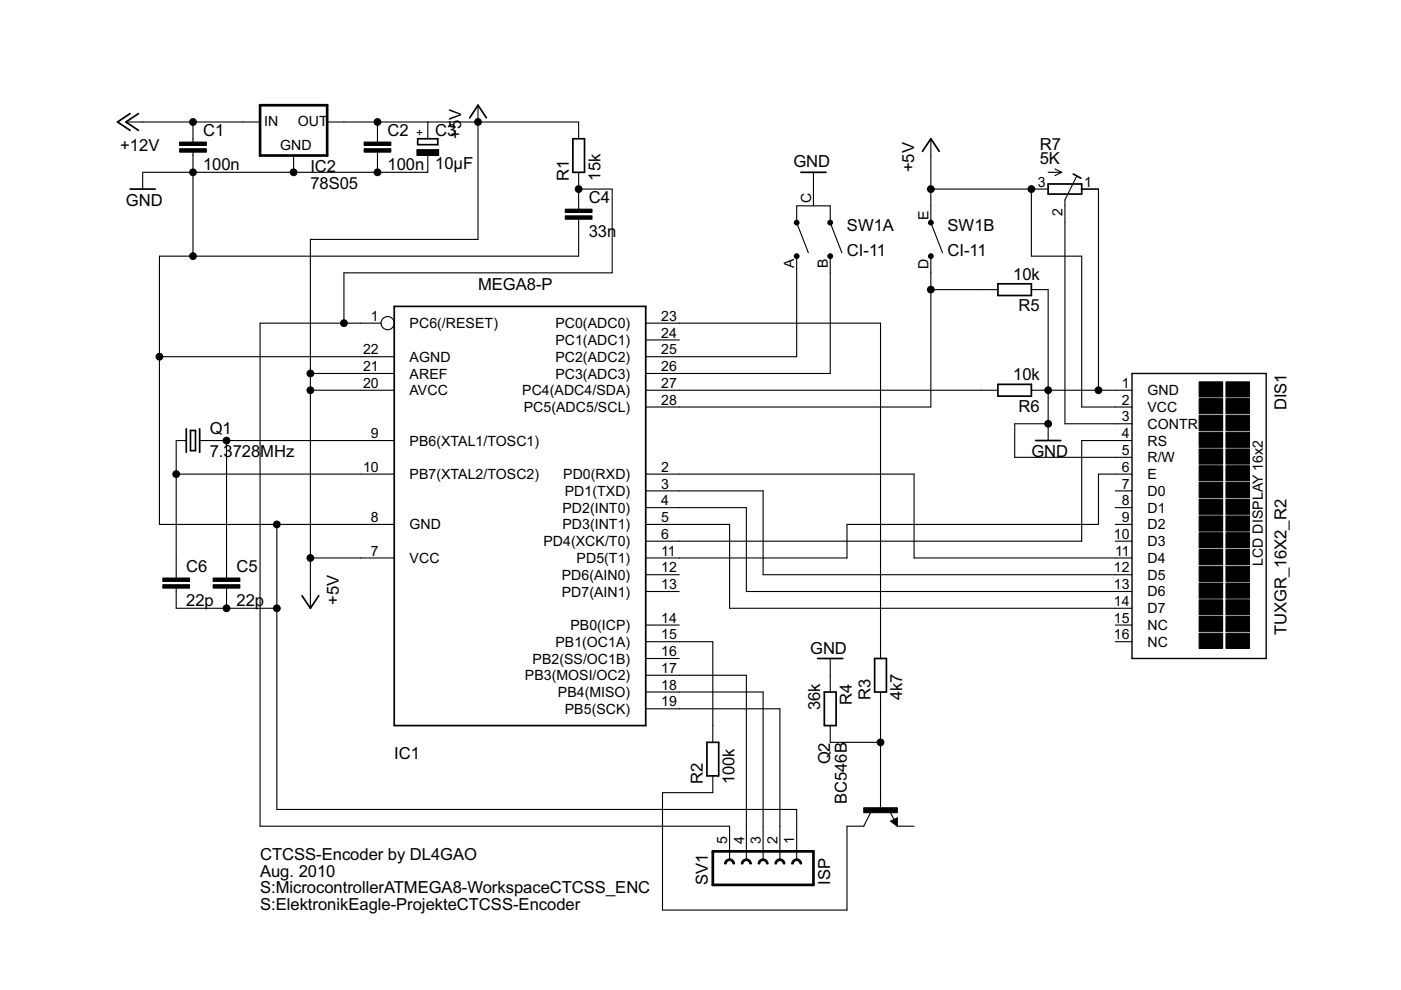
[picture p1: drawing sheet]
<svg xmlns="http://www.w3.org/2000/svg" width="297mm" height="210mm" viewBox="0 0 297 210" stroke-linecap="round" stroke-linejoin="round" font-family="sans-serif">
<g fill="#000" stroke="#000" stroke-width=".23">
<path d="M30.2 36.5v3.6zM26.7 25.9h3.5zM30.2 36.5h10.7zM40.9 36.5v17.8zM30.2 25.9h10.7zM40.9 25.9v3.5zM40.9 33v3.5zM40.9 29.4v.7zM40.9 32.3v.7zM40.9 25.9h10.7zM51.6 25.9h3.5zM40.9 36.5h21.4z"/>
<path d="M62.3 33v3.5zM69.4 25.9h3.5zM62.3 36.5h17.7zM72.9 25.9h7.1zM80 25.9v3.5zM80 33v3.5zM80 29.4v.7zM80 32.3v.7zM80 36.5h10.7zM80 25.9h10.7zM90.7 33v3.5zM90.7 25.9v3.5z"/>
<path d="M90.7 25.9h10.6zM101.3 22.3v3.6zM101.3 25.9h21.4zM122.7 25.9v3.5zM197.4 29.4v3.6zM222.2 36.5h2.9zM223.7 35.8l1.4 .7zM223.7 37.2l1.4-.7zM33.8 54.3h7.1zM40.9 54.3h81.8zM65.8 50.8h35.5zM72.9 57.8v10.7z"/>
<path d="M101.3 25.9v24.9zM122.7 40.1h7.1zM122.7 50.8v3.5zM122.7 36.5v3.6zM122.7 40.1v3.5zM122.7 47.2v3.6zM122.7 43.6v.7zM122.7 46.5v.7zM129.8 40.1v17.7zM72.9 57.8h56.9zM168.9 54.3v3.5zM168.9 43.6v3.6z"/>
<path d="M168.9 43.6h7.1zM168.9 47.2l2.5 6.4zM172.5 40.1v3.5zM172.5 36.5v3.6zM176 57.8v21.4zM176 54.3v3.5zM176 43.6v3.6zM176 47.2l2.5 6.4zM197.4 40.1v3.5zM197.4 33v7.1zM197.4 54.3v3.5zM197.4 43.6v3.6z"/>
<path d="M197.4 47.2l2.4 6.4zM197.4 40.1h21.3zM218.7 40.1v14.2zM218.7 40.1h3.5zM225.8 47.2v42.7zM225.8 43.6v3.6zM225.8 42.4v1.2zM228.2 37.4l-2.4 5zM218.7 54.3h10.6zM229.3 40.1h3.6zM232.9 40.1v42.6zM33.8 54.3v21.3z"/>
<path d="M55.1 68.5v106.7zM65.8 50.8v28.4zM55.1 68.5h17.8zM72.9 68.5h3.6zM33.8 75.6h42.7zM65.8 79.2h10.7zM76.5 75.6h7.1zM76.5 79.2h7.1zM76.5 68.5h4.3zM144 68.5h42.7zM144 75.6h24.9zM136.9 79.2h7.1z"/>
<path d="M136.9 75.6h7.1zM136.9 72.1h7.1zM136.9 68.5h7.1zM168.9 57.8v17.8zM144 79.2h32zM186.7 68.5v67.6zM197.4 57.8v3.6zM197.4 61.4h10.6zM208 61.4h3.6zM222.2 61.4v21.3zM218.7 61.4h3.5zM37.4 93.4v7.1z"/>
<path d="M37.4 93.4h2.1zM42.3 93.4h2.2zM44.5 93.4h3.5zM65.8 79.2v3.5zM48 93.4h28.5zM65.8 82.7h10.7zM76.5 93.4h7.1zM76.5 82.7h7.1zM144 86.3h53.4zM136.9 86.3h7.1zM136.9 82.7h7.1zM197.4 61.4v24.9z"/>
<path d="M144 82.7h64zM208 82.7h3.6zM215.1 89.9v7.1zM215.1 89.9h7.1zM222.2 82.7v7.2zM218.7 82.7h3.5zM222.2 89.9v3.5zM225.8 89.9h10.7zM229.3 54.3v32zM222.2 82.7h10.7zM232.9 82.7h3.6zM215.1 97h21.4z"/>
<path d="M229.3 86.3h7.2zM229.3 93.4h7.2zM236.5 82.7h3.5zM236.5 86.3h3.5zM236.5 89.9h3.5zM236.5 93.4h3.5zM236.5 97h3.5zM33.8 75.6v35.6zM37.4 100.5h39.1zM37.4 100.5v17.8zM37.4 118.3v3.6zM48 93.4v24.9z"/>
<path d="M48 118.3v3.6zM33.8 111.2h24.9zM65.8 82.7v35.6zM58.7 111.2h17.8zM65.8 118.3h10.7zM76.5 100.5h7.1zM76.5 111.2h7.1zM76.5 118.3h7.1zM144 114.7h85.3zM144 111.2h10.7zM144 107.6h14.2zM144 104.1h17.8z"/>
<path d="M144 100.5h49.8zM136.9 118.3h7.1zM136.9 114.7h7.1zM136.9 111.2h7.1zM136.9 107.6h7.1zM136.9 104.1h7.1zM136.9 100.5h7.1zM154.7 111.2v17.8zM158.2 107.6v17.8zM161.8 104.1v17.8zM179.6 111.2v7.1zM144 118.3h35.6z"/>
<path d="M193.8 100.5v17.8zM193.8 118.3h42.7zM229.3 93.4v21.3zM232.9 100.5v10.7zM179.6 111.2h53.3zM232.9 100.5h3.6zM236.5 100.5h3.5zM236.5 104.1h3.5zM236.5 107.6h3.5zM236.5 111.2h3.5zM236.5 114.7h3.5zM236.5 118.3h3.5z"/>
<path d="M37.4 129h10.6zM37.4 125.4v3.6zM37.4 121.9v.7zM37.4 124.7v.7zM48 129h10.7zM48 125.4v3.6zM48 121.9v.7zM48 124.7v.7zM58.7 111.2v17.8zM65.8 118.3v7.1zM65.8 125.4v3.6zM136.9 139.6h7.1z"/>
<path d="M136.9 136.1h7.1zM136.9 132.5h7.1zM136.9 125.4h7.1zM136.9 121.9h7.1zM144 136.1h7.1zM154.7 129h81.8zM158.2 125.4h78.3zM161.8 121.9h74.7zM186.7 136.1v3.5zM236.5 121.9h3.5zM236.5 125.4h3.5zM236.5 129h3.5z"/>
<path d="M236.5 132.5h3.5zM236.5 136.1h3.5zM136.9 150.3h7.1zM136.9 146.7h7.1zM136.9 143.2h7.1zM151.1 136.1v17.7zM151.1 153.8v3.6zM144 143.2h14.2zM144 146.7h17.8zM144 150.3h21.4zM176 157.4h10.7zM176 153.8v3.6z"/>
<path d="M176 143.2v3.5zM176 139.6v3.6zM186.7 150.3v7.1zM186.7 146.7v3.6zM55.1 175.2h99.6zM58.7 129v42.6zM140.5 168.1v24.9zM140.5 168.1h10.6zM151.1 164.5v3.6zM154.7 175.2v7.1zM158.2 143.2v32zM158.2 175.2v7.1z"/>
<path d="M161.8 146.7v28.5zM161.8 175.2v7.1zM165.4 150.3v24.9zM165.4 175.2v7.1zM168.9 171.6v3.6zM58.7 171.6h110.2zM168.9 175.2v7.1zM179.6 175.2h3.5zM184.6 172.3l-1.5 2.9zM186.7 157.4v10.7zM186.7 168.1v3.5zM188.8 174.1l1.4 1.1z"/>
<path d="M188.7 172l.8 1.8zM190.2 173.4v1.8zM188.8 174.1l1.4-.7zM190.2 175.2h3.6zM140.5 193h39.1zM179.6 175.2v17.8z"/>
</g>
<g fill="#000" stroke="#000" stroke-width=".21">
<path d="M153.8 182.5a1.06 1.06 0 0 1 1.2-.3 1.06 1.06 0 0 1 .7 1h-.3a.72 .72 0 0 0-.7-.7 .72 .72 0 0 0-.7 .7h-.4z" fill-rule="evenodd"/>
<path d="M157.4 182.5a1.06 1.06 0 0 1 1.2-.3 1.06 1.06 0 0 1 .7 1h-.3a.72 .72 0 0 0-.8-.7 .72 .72 0 0 0-.7 .7h-.3z" fill-rule="evenodd"/>
<path d="M161 182.5a1.06 1.06 0 0 1 1.1-.3 1.06 1.06 0 0 1 .8 1h-.4a.72 .72 0 0 0-.7-.7 .72 .72 0 0 0-.7 .7h-.4z" fill-rule="evenodd"/>
<path d="M164.5 182.5a1.06 1.06 0 0 1 1.2-.3 1.06 1.06 0 0 1 .7 1h-.3a.72 .72 0 0 0-.7-.7 .72 .72 0 0 0-.8 .7h-.3z" fill-rule="evenodd"/>
<path d="M168.1 182.5a1.06 1.06 0 0 1 1.2-.3 1.06 1.06 0 0 1 .7 1h-.4a.72 .72 0 0 0-.7-.7 .72 .72 0 0 0-.7 .7h-.3z" fill-rule="evenodd"/>
<circle cx="40.9" cy="25.9" r=".72"/>
<circle cx="40.9" cy="36.5" r=".72"/>
<circle cx="62.3" cy="36.5" r=".72"/>
<circle cx="80" cy="36.5" r=".72"/>
<circle cx="80" cy="25.9" r=".72"/>
<circle cx="101.3" cy="25.9" r=".72"/>
<circle cx="40.9" cy="54.3" r=".72"/>
<circle cx="122.7" cy="40.1" r=".72"/>
<circle cx="168.9" cy="54.3" r=".51"/>
<circle cx="168.9" cy="47.2" r=".51"/>
<circle cx="176" cy="47.2" r=".51"/>
<circle cx="176" cy="54.3" r=".51"/>
<circle cx="197.4" cy="47.2" r=".51"/>
<circle cx="197.4" cy="54.3" r=".51"/>
<circle cx="197.4" cy="40.1" r=".72"/>
<circle cx="218.7" cy="40.1" r=".72"/>
<circle cx="33.8" cy="75.6" r=".72"/>
<circle cx="65.8" cy="79.2" r=".72"/>
<circle cx="72.9" cy="68.5" r=".72"/>
<circle cx="197.4" cy="61.4" r=".72"/>
<circle cx="48" cy="93.4" r=".72"/>
<circle cx="65.8" cy="82.7" r=".72"/>
<circle cx="222.2" cy="82.7" r=".72"/>
<circle cx="222.2" cy="89.9" r=".72"/>
<circle cx="232.9" cy="82.7" r=".72"/>
<circle cx="37.4" cy="100.5" r=".72"/>
<circle cx="58.7" cy="111.2" r=".72"/>
<circle cx="65.8" cy="118.3" r=".72"/>
<circle cx="48" cy="129" r=".72"/>
<circle cx="58.7" cy="129" r=".72"/>
<circle cx="186.7" cy="157.4" r=".72"/>
</g>
<g fill="#000" stroke="#000" stroke-width=".36">
<path d="M24.9 25.9l2.7 1.7zM26.7 25.9l2.7 1.7zM24.9 25.9l2.7-1.8zM26.7 25.9l2.7-1.8zM88.6 30.7h4.2zM88.6 29.4v1.3zM88.6 29.4h4.2zM92.8 29.4v1.3zM101.3 22.3l-1.7 2.7zM101.3 22.3l1.8 2.7zM121.5 29.4v7.1zM123.9 29.4v7.1z"/>
<path d="M121.5 29.4h2.4zM121.5 36.5h2.4zM169.8 36.5h5.3zM197.4 29.4l-1.8 2.7zM197.4 29.4l1.7 2.7zM222.2 39v2.1zM227.6 36.9l1.6 .9zM222.2 39h7.1zM27.6 40.1h5.3zM222.2 41.1h7.1zM229.3 40.1v1zM229.3 39v1.1z"/>
<path d="M83.6 65h53.3zM136.9 65v88.8zM211.6 62.7h7.1zM211.6 60.2v2.5zM211.6 60.2h7.1zM218.7 60.2v2.5zM39.5 90.9v5zM40.4 91.3v4.2zM40.4 95.5h1zM41.4 91.3v4.2zM40.4 91.3h1zM42.3 90.9v5z"/>
<path d="M211.6 84h7.1zM211.6 81.5v2.5zM211.6 81.5h7.1zM218.7 81.5v2.5zM219.6 93.4h5.3zM64 126.3l1.8 2.7zM67.6 126.3l-1.8 2.7zM173.4 139.6h5.3zM185.4 139.6v7.1zM185.4 139.6h2.5zM83.6 65v88.8zM83.6 153.8h53.3z"/>
<path d="M149.9 157.4v7.1zM149.9 157.4h2.5zM174.8 146.7v7.1zM174.8 153.8h2.5zM174.8 146.7h2.5zM177.3 146.7v7.1zM187.9 139.6v7.1zM185.4 146.7h2.5zM152.4 157.4v7.1zM149.9 164.5h2.5zM189.2 174.1l.7-.3zM189.9 173.8v.5z"/>
<path d="M189.5 174.1l.4 .2zM190.1 173.8v1zM189.2 174.1l.9 .7z"/>
</g>
<circle cx="82.2" cy="68.5" r="1.4" fill="none" stroke="#000" stroke-width=".23"/>
<path d="M55.1 33h14.3zM55.1 22.3v10.7zM69.4 22.3v10.7zM55.1 22.3h14.3zM151.1 187.6h21.4zM151.1 180.5v7.1zM172.5 180.5v7.1zM151.1 180.5h21.4z" fill="#000" stroke="#000" stroke-width=".57"/>
<g fill="#000" stroke="#000" stroke-width=".21">
<path d="M38.1 31.5h5.7v.8h-5.7zM38.1 30.1h5.7v.7h-5.7zM77.2 31.5h5.7v.8h-5.7zM77.2 30.1h5.7v.7h-5.7zM88.4 31.7h4.6v1.3h-4.6zM119.8 45.8h5.7v.7h-5.7zM119.8 44.3h5.7v.8h-5.7zM254.2 81h5v3.2h-5zM254.2 84.5h5v3.2h-5zM254.2 88.1h5v3.2h-5zM254.2 91.6h5v3.2h-5zM254.2 95.2h5v3.2h-5z"/>
<path d="M254.2 98.7h5v3.3h-5zM259.9 81h5v3.2h-5zM259.9 84.5h5v3.2h-5zM259.9 88.1h5v3.2h-5zM259.9 91.6h5v3.2h-5zM259.9 95.2h5v3.2h-5zM259.9 98.7h5v3.3h-5zM254.2 102.3h5v3.2h-5zM254.2 105.8h5v3.3h-5zM254.2 109.4h5v3.2h-5zM254.2 112.9h5v3.3h-5zM254.2 116.5h5v3.2h-5z"/>
<path d="M259.9 102.3h5v3.2h-5zM259.9 105.8h5v3.3h-5zM259.9 109.4h5v3.2h-5zM259.9 112.9h5v3.3h-5zM259.9 116.5h5v3.2h-5zM34.5 124h5.7v.7h-5.7zM34.5 122.6h5.7v.7h-5.7zM45.2 124h5.7v.7h-5.7zM45.2 122.6h5.7v.7h-5.7zM254.2 120.1h5v3.2h-5zM254.2 123.6h5v3.2h-5zM254.2 127.2h5v3.2h-5z"/>
<path d="M254.2 130.7h5v3.2h-5zM254.2 134.3h5v3.2h-5zM259.9 120.1h5v3.2h-5zM259.9 123.6h5v3.2h-5zM259.9 127.2h5v3.2h-5zM259.9 130.7h5v3.2h-5zM259.9 134.3h5v3.2h-5zM183.1 171.3h7.1v1h-7.1z"/>
</g>
<path d="M240 79.2v60.4zM240 79.2h28.5zM240 139.6h28.5zM268.5 79.2v60.4z" fill="#000" stroke="#000" stroke-width=".3"/>
<g font-size="3.9">
<text x="43" y="28.9">C1</text>
<text x="82.2" y="28.9">C2</text>
<text x="92.3" y="28.7">C3</text>
<text x="97.8" y="29.4" transform="rotate(-90 97.8 29.4)">+5</text>
<text x="97.8" y="25.4" transform="rotate(-90 97.8 25.4)">V</text>
<text x="25.5" y="31.9">+12V</text>
<text x="43" y="36">100n</text>
<text x="82.2" y="36">100n</text>
<text x="92.3" y="35.9">10µF</text>
<text x="168.2" y="35.5">GND</text>
<text x="220.5" y="31.7">R7</text>
<text x="220.5" y="34.8">5K</text>
<text x="65.8" y="36.5">IC2</text>
<text x="65.8" y="40.1">78S05</text>
<text x="120.6" y="38.3" transform="rotate(-90 120.6 38.3)">R1</text>
<text x="127.3" y="38.3" transform="rotate(-90 127.3 38.3)">15k</text>
<text x="193.8" y="36.5" transform="rotate(-90 193.8 36.5)">+5V</text>
<text x="26.7" y="43.6">GND</text>
<text x="124.8" y="43.1">C4</text>
<text x="124.8" y="50.2">33n</text>
<text x="179.6" y="49">SW1A</text>
<text x="200.9" y="49">SW1B</text>
<text x="179.6" y="54.3">CI-11</text>
<text x="200.9" y="54.3">CI-11</text>
<text x="214.8" y="59.3">10k</text>
<text x="101.4" y="61.4">MEGA8-P</text>
<text x="216" y="66">R5</text>
<text x="214.8" y="80.6">10k</text>
<text x="216" y="87.3">R6</text>
<text x="272.7" y="87" transform="rotate(-90 272.7 87)">DIS1</text>
<text x="44.5" y="92">Q1</text>
<text x="44.5" y="97">7.3728</text>
<text x="55.2" y="97">MHz</text>
<text x="218.7" y="97">GND</text>
<text x="39.5" y="121.3">C6</text>
<text x="50.2" y="121.3">C5</text>
<text x="39.5" y="128.4">22p</text>
<text x="50.2" y="128.4">22p</text>
<text x="71.9" y="128.2" transform="rotate(-90 71.9 128.2)">+5V</text>
<text x="272.7" y="134.7" transform="rotate(-90 272.7 134.7)">TUXGR_16X2_R2</text>
<text x="171.8" y="138.6">GND</text>
<text x="180.6" y="149.4" transform="rotate(-90 180.6 149.4)">R4</text>
<text x="184.6" y="148.5" transform="rotate(-90 184.6 148.5)">R3</text>
<text x="191.3" y="148.5" transform="rotate(-90 191.3 148.5)">4k7</text>
<text x="173.9" y="150.6" transform="rotate(-90 173.9 150.6)">36k</text>
<text x="83.6" y="161">IC1</text>
<text x="149" y="166.3" transform="rotate(-90 149 166.3)">R2</text>
<text x="155.8" y="166.3" transform="rotate(-90 155.8 166.3)">100k</text>
<text x="176" y="162.1" transform="rotate(-90 176 162.1)">Q2</text>
<text x="179.6" y="170.5" transform="rotate(-90 179.6 170.5)">BC546B</text>
<text x="55.1" y="182.3">CTCSS-Encoder by DL4GAO</text>
<text x="55.1" y="185.8">Aug. 2010</text>
<text x="55.1" y="189.4">S:MicrocontrollerATMEGA8-WorkspaceCTCSS_ENC</text>
<text x="150.1" y="187.6" transform="rotate(-90 150.1 187.6)">SV1</text>
<text x="176" y="187.6" transform="rotate(-90 176 187.6)">ISP</text>
<text x="55.1" y="192.9">S:ElektronikEagle-ProjekteCTCSS-Encoder</text>
</g>
<g font-size="3.3">
<text x="56" y="26.8">IN</text>
<text x="63.1" y="26.8">OUT</text>
<text x="59.4" y="31.9">GND</text>
<text x="220.1" y="39.6">3</text>
<text x="229.8" y="39.6">1</text>
<text x="172" y="43.1" transform="rotate(-90 172 43.1)">C</text>
<text x="196.9" y="46.7" transform="rotate(-90 196.9 46.7)">E</text>
<text x="225.3" y="45.8" transform="rotate(-90 225.3 45.8)">2</text>
<text x="168.4" y="56.8" transform="rotate(-90 168.4 56.8)">A</text>
<text x="175.5" y="56.8" transform="rotate(-90 175.5 56.8)">B</text>
<text x="196.9" y="57" transform="rotate(-90 196.9 57)">D</text>
<text x="78.6" y="68">1</text>
<text x="86.9" y="69.6">PC6(/RESET)</text>
<text x="117.7" y="69.6">PC0(ADC0)</text>
<text x="140.2" y="71.6">24</text>
<text x="140.2" y="68">23</text>
<text x="77" y="75.1">22</text>
<text x="86.9" y="76.7">AGND</text>
<text x="117.7" y="76.7">PC2(ADC2)</text>
<text x="117.7" y="73.1">PC1(ADC1)</text>
<text x="140.2" y="75.1">25</text>
<text x="77" y="78.7">21</text>
<text x="77" y="82.2">20</text>
<text x="86.9" y="80.3">AREF</text>
<text x="86.9" y="83.8">AVCC</text>
<text x="110.7" y="83.8">PC4(ADC4/SDA)</text>
<text x="117.7" y="80.3">PC3(ADC3)</text>
<text x="140.2" y="82.2">27</text>
<text x="140.2" y="78.7">26</text>
<text x="237.8" y="82.2">1</text>
<text x="243.3" y="83.8">GND</text>
<text x="111.1" y="87.4">PC5(ADC5/SCL)</text>
<text x="140.2" y="85.8">28</text>
<text x="237.8" y="85.8">2</text>
<text x="237.8" y="89.4">3</text>
<text x="243.3" y="87.4">VCC</text>
<text x="78.6" y="92.9">9</text>
<text x="86.9" y="94.5">PB6(XTAL1/TOSC1)</text>
<text x="237.8" y="92.9">4</text>
<text x="243.3" y="90.9">CONTR</text>
<text x="243.3" y="94.5">RS</text>
<text x="77" y="100">10</text>
<text x="86.9" y="101.6">PB7(XTAL2/TOSC2)</text>
<text x="119.4" y="101.6">PD0(RXD)</text>
<text x="140.2" y="100">2</text>
<text x="237.8" y="96.5">5</text>
<text x="237.8" y="100">6</text>
<text x="243.3" y="98">R/W</text>
<text x="243.3" y="101.6">E</text>
<text x="119.7" y="105.1">PD1(TXD)</text>
<text x="140.2" y="107.1">4</text>
<text x="140.2" y="103.6">3</text>
<text x="237.8" y="103.6">7</text>
<text x="237.8" y="107.1">8</text>
<text x="243.3" y="105.1">D0</text>
<text x="78.6" y="110.7">8</text>
<text x="86.9" y="112.3">GND</text>
<text x="119.2" y="112.3">PD3(INT1)</text>
<text x="119.2" y="108.7">PD2(INT0)</text>
<text x="140.2" y="110.7">5</text>
<text x="237.8" y="110.7">9</text>
<text x="243.3" y="108.7">D1</text>
<text x="243.3" y="112.3">D2</text>
<text x="78.6" y="117.8">7</text>
<text x="86.9" y="119.4">VCC</text>
<text x="115.2" y="115.8">PD4(XCK/T0)</text>
<text x="122.3" y="119.4">PD5(T1)</text>
<text x="140.2" y="117.8">11</text>
<text x="140.2" y="114.2">6</text>
<text x="236.2" y="114.2">10</text>
<text x="236.4" y="117.8">11</text>
<text x="243.3" y="115.8">D3</text>
<text x="243.3" y="119.4">D4</text>
<text x="267.7" y="120" transform="rotate(-90 267.7 120)">LCD DISPLAY 16x2</text>
<text x="119.1" y="122.9">PD6(AIN0)</text>
<text x="140.2" y="124.9">13</text>
<text x="140.2" y="121.4">12</text>
<text x="236.2" y="121.4">12</text>
<text x="236.2" y="124.9">13</text>
<text x="243.3" y="122.9">D5</text>
<text x="119.1" y="126.5">PD7(AIN1)</text>
<text x="236.2" y="128.5">14</text>
<text x="243.3" y="126.5">D6</text>
<text x="243.3" y="130">D7</text>
<text x="117.8" y="137.1">PB1(OC1A)</text>
<text x="120.9" y="133.6">PB0(ICP)</text>
<text x="140.2" y="135.6">15</text>
<text x="140.2" y="132">14</text>
<text x="236.2" y="132">15</text>
<text x="236.2" y="135.6">16</text>
<text x="243.3" y="133.6">NC</text>
<text x="243.3" y="137.1">NC</text>
<text x="112.9" y="140.7">PB2(SS/OC1B)</text>
<text x="140.2" y="142.7">17</text>
<text x="140.2" y="139.1">16</text>
<text x="111.3" y="144.3">PB3(MOSI/OC2)</text>
<text x="118.3" y="147.8">PB4(MISO)</text>
<text x="140.2" y="149.8">19</text>
<text x="140.2" y="146.2">18</text>
<text x="119.8" y="151.4">PB5(SCK)</text>
<text x="154.2" y="179" transform="rotate(-90 154.2 179)">5</text>
<text x="157.7" y="179" transform="rotate(-90 157.7 179)">4</text>
<text x="161.3" y="179" transform="rotate(-90 161.3 179)">3</text>
<text x="164.9" y="179" transform="rotate(-90 164.9 179)">2</text>
<text x="168.4" y="179" transform="rotate(-90 168.4 179)">1</text>
</g>
<text font-size="2.8" x="89.9" y="28.8" transform="rotate(-90 89.9 28.8)">+</text>
</svg>
